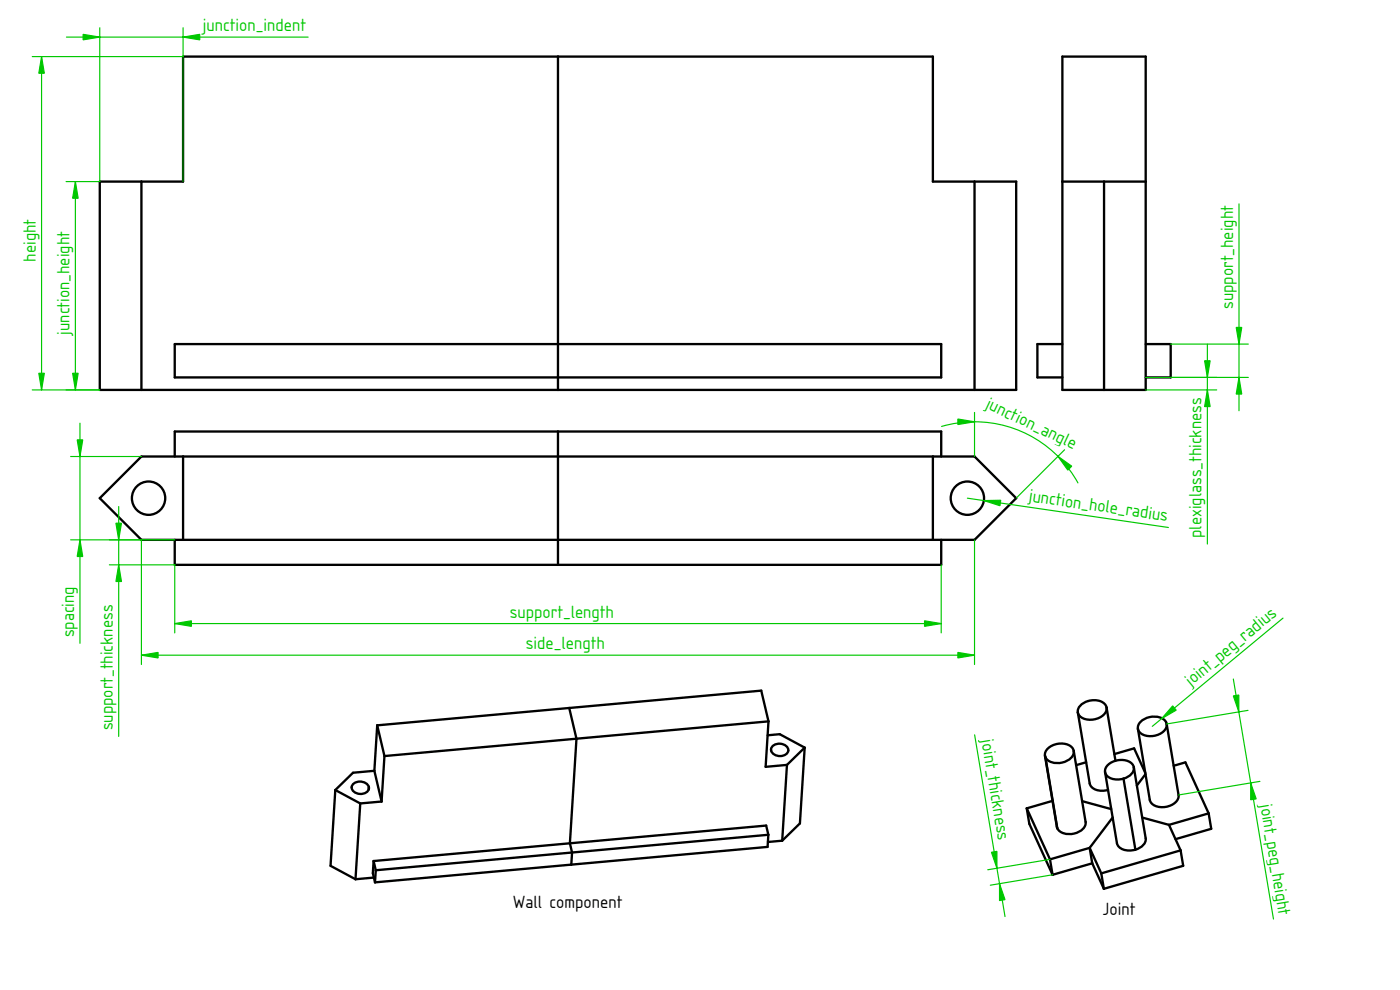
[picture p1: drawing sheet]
<svg xmlns="http://www.w3.org/2000/svg" width="420mm" height="297mm" viewBox="0 0 420 297" stroke-linecap="round" stroke-linejoin="round" font-family="sans-serif">
<path d="M54.9 17h225.1v37.5h25v62.5h-275.1v-62.5h25zM167.5 17v100M42.4 54.5v62.5M292.5 54.5v62.5M52.4 103.2h230.1v10h-230.1z" fill="none" stroke="#000" stroke-width=".7"/>
<path d="M9.7 17h45.2M12.5 17v100M19.9 11.1h72.6M29.9 8.3v46.2h-10.1M54.9 8.3v46.2M22.6 54.5v62.5M9.7 117h20.2" fill="none" stroke="#00c800" stroke-width=".35"/>
<g fill="#00c800" stroke="#00c800" stroke-width=".35">
<path d="M24.9 10.3l5 .8-5 .9z"/>
<path d="M54.9 11.1l5-.8v1.7z"/>
<path d="M11.6 112h1.7l-.8 5z"/>
<path d="M12.5 17l.8 5h-1.7z"/>
<path d="M22.6 54.5l.9 5h-1.7z"/>
<path d="M21.8 112h1.7l-.9 5z"/>
</g>
<g fill="#fff">
<path d="M318.8 17h25v86.2h7.5v10h-7.5v3.8h-25v-3.8h-7.5v-10h7.5z" fill-rule="evenodd"/>
<path d="M318.8 17h25v37.5h-25z" fill-rule="evenodd"/>
<path d="M331.3 54.5h12.5v62.5h-12.5z" fill-rule="evenodd"/>
<path d="M318.8 54.5h12.5v62.5h-12.5z" fill-rule="evenodd"/>
<path d="M311.3 103.2h7.5v10h-7.5z" fill-rule="evenodd"/>
<path d="M343.8 103.2h7.5v10h-7.5z" fill-rule="evenodd"/>
</g>
<path d="M318.8 17h25v100h-25zM318.8 54.5h25M331.3 54.5v62.5M318.8 103.2h-7.5v10h7.5M343.8 103.2h7.5v10h-7.5" fill="none" stroke="#000" stroke-width=".7"/>
<path d="M371.8 61.2v62M343.8 113.2h30.8M343.8 117h21.3M351.3 103.2h23.3M362.3 103.2v60" fill="none" stroke="#00c800" stroke-width=".35"/>
<g fill="#00c800" stroke="#00c800" stroke-width=".35">
<path d="M371 98.2h1.7l-.9 5z"/>
<path d="M371.8 113.2l.9 5h-1.7z"/>
<path d="M362.3 117l.9 5h-1.7z"/>
<path d="M361.5 108.2h1.7l-.9 5z"/>
</g>
<g fill="#fff">
<path d="M29.9 149.5l12.5-12.5h10v-7.5h230.1v7.5h10l12.5 12.5-12.5 12.5h-10v7.5h-230.1v-7.5h-10z" fill-rule="evenodd"/>
<path d="M167.5 137h112.5v25h-112.5z" fill-rule="evenodd"/>
<path d="M54.9 137h112.6v25h-112.6z" fill-rule="evenodd"/>
<path d="M167.5 129.5h115v7.5h-115z" fill-rule="evenodd"/>
<path d="M52.4 129.5h115.1v7.5h-115.1z" fill-rule="evenodd"/>
<path d="M167.5 162h115v7.5h-115z" fill-rule="evenodd"/>
<path d="M52.4 162h115.1v7.5h-115.1z" fill-rule="evenodd"/>
<path d="M280 137h12.5l12.5 12.5-12.5 12.5h-12.5z" fill-rule="evenodd"/>
<path d="M29.9 149.5l12.5-12.5h12.5v25h-12.5z" fill-rule="evenodd"/>
<circle cx="290.3" cy="149.5" r="5"/>
<circle cx="44.6" cy="149.5" r="5"/>
</g>
<g fill="none" stroke="#000" stroke-width=".7">
<path d="M52.4 137v-7.5h230.1v7.5M54.9 137v25M167.5 129.5v40M280 137v25M29.9 149.5l12.5-12.5h250.1l12.5 12.5-12.5 12.5h-250.1zM52.4 162v7.5h230.1v-7.5"/>
<circle cx="44.6" cy="149.5" r="5"/>
<circle cx="290.3" cy="149.5" r="5"/>
</g>
<g fill="none" stroke="#00c800" stroke-width=".35">
<path d="M21.2 137h21.2M24 127v66M282.6 127.9a35.4 35.4 0 0 1 40.9 17M292.5 123.8v13.2M319.5 134.9l-14.5 14.6M35.6 152v69M290.3 149.5l60.3 8.8M21.2 162h31.2M32.8 169.5h19.6v20.4M42.4 162v37.4M282.5 169.5v20.4M292.5 162v37.4"/>
<path d="M42.4 196.6h250.1M52.4 187.1h230.1"/>
</g>
<g fill="#00c800" stroke="#00c800" stroke-width=".35">
<path d="M287.5 195.7l5 .9-5 .8z"/>
<path d="M42.4 196.6l5-.9v1.7z"/>
<path d="M23.2 132h1.6l-.8 5z"/>
<path d="M24 162l.8 5h-1.6z"/>
<path d="M34.8 157h1.7l-.9 5z"/>
<path d="M35.6 169.5l.9 5h-1.7z"/>
<path d="M295.3 150.2l5-.1-.2 1.6z"/>
<path d="M287.5 125.7l5 .9-5 .8z"/>
<path d="M317.5 136.9l4.1 3-1.1 1.2z"/>
<path d="M277.5 186.3l5 .8-5 .8z"/>
<path d="M52.4 187.1l5-.8v1.6z"/>
</g>
<g fill="#fff">
<path d="M324.4 211.5a5.4 5.4 0 0 1 7.4 0 2.72 2.72 0 0 1-1.9 3.9 5.1 5.1 0 0 1-6.3-1.1 3.2 3.2 0 0 1 3-4 4.2 4.2 0 0 1 5.5 2l2.3 14-2.3-14a3.9 3.9 0 0 1-3.8 3.6 3.9 3.9 0 0 1-4.8-2.2l3.5 21.3a4.2 4.2 0 0 0 5.5 2l-.9-5.3a3.6 3.6 0 0 1 3.2-3.4l-.4-2 6-1.8 3.3 7.4-2.2-13.2a3.7 3.7 0 0 1 3.5-3.5 4.3 4.3 0 0 1 5 1.7 2.85 2.85 0 0 1-2.1 3.4 5.1 5.1 0 0 1-6.2-1.1 3.1 3.1 0 0 1 2.5-3.8 4.4 4.4 0 0 1 5.9 1.7l2.1 12.7-2.1-12.6a3.9 3.9 0 0 1-3.8 3.6 3.9 3.9 0 0 1-4.8-2.1l3.6 21.3a3.9 3.9 0 0 0 4.8 2.1 3.9 3.9 0 0 0 3.8-3.6l-1.5-8.7 3.6-1.1 6.9 15.3 .8 4.7-10.7 3.1 1.5 3.3 .8 4.7-23.8 6.9-3.5-7.7-11.9 3.5-7-15.3-.8-4.7 7.8-2.2-2.3-13.6a3.9 3.9 0 0 1 3.8-3.5 3.9 3.9 0 0 1 4.8 2.1l.8 4.3 3-.9-2.5-15a2.54 2.54 0 0 1 .9-2.2z" fill-rule="evenodd"/>
<path d="M308.1 242.5l7.8-2.2 1.3 7.8a2.84 2.84 0 0 0 2.7 2.1 5 5 0 0 0 5.9-3l-1-6.8 8.7 2.4 .4 2.5-6.9 9.1-11.9 3.4z" fill-rule="evenodd"/>
<path d="M333.9 245.3l1.3 7.7a4.2 4.2 0 0 0 5.5 1.9 3.7 3.7 0 0 0 3.1-3.4l-1-6.2 8 2.2 3.5 7.6-23.8 6.9-3.5-7.6z" fill-rule="evenodd"/>
<path d="M313.8 227.2a5.1 5.1 0 0 0 7.1 .7 2.82 2.82 0 0 0 1.3-2.6l3.6 21.3a3.7 3.7 0 0 1-3.5 3.5 4.4 4.4 0 0 1-5-1.6z" fill-rule="evenodd"/>
<path d="M343.8 232.3l1.3 7.7a3.9 3.9 0 0 0 4.8 2.1 3.9 3.9 0 0 0 3.8-3.6l-1.5-8.7 3.6-1.1 6.9 15.3-11.9 3.5-8-2.2-1.6-9.6z" fill-rule="evenodd"/>
<path d="M330.5 262l23.8-6.9 .8 4.7-23.8 6.9z" fill-rule="evenodd"/>
<path d="M331.6 231.7a4.2 4.2 0 0 0 5.6 1.9l3.5 21.3a4.2 4.2 0 0 1-5.5-1.9z" fill-rule="evenodd"/>
<path d="M340.3 230.2l3.5 21.3a3.4 3.4 0 0 1-3.1 3.4l-3.5-21.3a3.7 3.7 0 0 0 3.1-3.4z" fill-rule="evenodd"/>
<path d="M323 229.6l3-.9 1 6.3a4.2 4.2 0 0 0 5.5 2l1 5.8-8.7-2.4z" fill-rule="evenodd"/>
<path d="M315.1 257.8l11.9-3.4 .8 4.6-11.9 3.5z" fill-rule="evenodd"/>
<path d="M350.8 247.5l11.9-3.5 .8 4.7-10.7 3.1z" fill-rule="evenodd"/>
<path d="M332.4 229.7a5.4 5.4 0 0 1 7.6-.3 2.75 2.75 0 0 1-2 3.9 4.8 4.8 0 0 1-6.2-1.2 2.22 2.22 0 0 1 .6-2.4z" fill-rule="evenodd"/>
<path d="M314.5 224.5a5.6 5.6 0 0 1 7.2-.2 2.58 2.58 0 0 1-1.4 3.9 5 5 0 0 1-6.5-1l-.2-.3a2.34 2.34 0 0 1 .9-2.4z" fill-rule="evenodd"/>
<path d="M334.4 226.3l6-1.8 3.4 7.8-2.6 3.4-.9-5.5a4.2 4.2 0 0 0-5.5-1.9z" fill-rule="evenodd"/>
<path d="M308.1 242.5l7 15.3 .8 4.7-7-15.3z" fill-rule="evenodd"/>
<path d="M327 254.4l3.5 7.6 .8 4.7-3.5-7.7z" fill-rule="evenodd"/>
<path d="M313.6 226.7l3.7 21.8z" fill-rule="evenodd"/>
</g>
<g fill="none" stroke="#000" stroke-width=".7">
<path d="M323.5 213.7l3.5 21.3a4.2 4.2 0 0 0 5.5 2M332.1 212.3a4.2 4.2 0 0 0-5.5-2 3.7 3.7 0 0 0-3.1 3.4M332.1 212.3a3.9 3.9 0 0 1-3.8 3.6 3.9 3.9 0 0 1-4.8-2.2M332.1 212.3l2.7 16M350.1 217.2l3.6 21.3a3.9 3.9 0 0 1-3.8 3.6 3.9 3.9 0 0 1-4.8-2.1l-3.6-21.3M350.1 217.2a2.84 2.84 0 0 0-2.7-2.1 5 5 0 0 0-5.9 3v.6M350.1 217.2a3.9 3.9 0 0 1-3.8 3.6 3.9 3.9 0 0 1-4.8-2.1M313.6 226.7l3.7 21.8M313.6 226.7l.2 .5M313.8 227.2l3.5 21.3M322.2 225.3l3.6 21.3a3.7 3.7 0 0 1-3.5 3.5 4.4 4.4 0 0 1-5-1.6M322.2 225.3a3.7 3.7 0 0 1-3.4 3.5 4.4 4.4 0 0 1-5-1.6"/>
<path d="M322.2 225.3a3.9 3.9 0 0 0-4.8-2.1 3.9 3.9 0 0 0-3.8 3.5M326 228.7l-3 .9M331.6 231.7l3.6 21.3a4.2 4.2 0 0 0 5.5 1.9M331.6 231.7a4.2 4.2 0 0 0 5.6 1.9M334.4 226.3l6-1.8 3.3 7.4M337.2 233.6l3.5 21.3M340.3 230.2l3.5 21.3a3.4 3.4 0 0 1-3.1 3.4M340.3 230.2a3.4 3.4 0 0 1-3.1 3.4M340.3 230.2a3.9 3.9 0 0 0-4.8-2.1 3.9 3.9 0 0 0-3.9 3.6M343.8 232.3l-2.6 3.4M352.2 229.8l3.6-1.1 6.9 15.3M308.1 242.5l.8 4.7 7 15.3"/>
<path d="M308.1 242.5l7 15.3M315.1 257.8l.8 4.7M315.9 240.3l-7.8 2.2M324.8 240.4l8.7 2.4M327 254.4l-11.9 3.4M327 254.4l3.5 7.6M327 254.4l.8 4.6M327.8 259l-11.9 3.5M327.8 259l3.5 7.7M333.9 245.3l-6.9 9.1M342.8 245.3l8 2.2M350.8 247.5l3.5 7.6"/>
<path d="M354.3 255.1l.8 4.7-23.8 6.9M354.3 255.1l-23.8 6.9M362.7 244l.8 4.7-10.7 3.1M362.7 244l-11.9 3.5M330.5 262l.8 4.7"/>
</g>
<path d="M385 185.5l-39.2 32.4M370.1 203.7l12.1 72.1M374.6 213.1l-24.5 4.1M292.5 220.5l9.1 54.5M378.1 234.4l-24.4 4.1M315.1 257.8l-18.7 3.2M315.9 262.5l-18.7 3.1" fill="none" stroke="#00c800" stroke-width=".35"/>
<g fill="#00c800" stroke="#00c800" stroke-width=".35">
<path d="M351.9 211.8l1.1 1.3-4.4 2.5z"/>
<path d="M375.4 234.9l1.6 4.8-1.6 .3z"/>
<path d="M370.1 208.8l1.7-.3v5.1z"/>
<path d="M300 265.1l1.6 4.8-1.6 .3z"/>
<path d="M297.5 255.7l1.7-.3v5.1z"/>
</g>
<g fill="#fff">
<path d="M113.2 217.6l115.3-10.4 2.1 9.2-.2 4.2 3.6-.3 7.5 4-1.4 22.8-5.4 5.1-4.2 .4-.1 1.5-117.9 10.6-.3-1.4-5.5 .5-7.5-4 1.4-22.8 5.3-5.1 6.4-.6z" fill-rule="evenodd"/>
<path d="M115.4 226.8l57.6-5.2-2 31.4-58.9 5.3-.2 3.7 .3 1.3-5.5 .5 1.4-22.7 6.4-.6z" fill-rule="evenodd"/>
<path d="M173 221.6l57.6-5.2-.8 13.7 6.4-.6-1.5 22.7-4.2 .4 .1-2.1-.7-2.8-58.9 5.3z" fill-rule="evenodd"/>
<path d="M113.2 217.6l57.6-5.2 2.2 9.2-57.6 5.2z" fill-rule="evenodd"/>
<path d="M170.8 212.4l57.7-5.2 2.1 9.2-57.6 5.2z" fill-rule="evenodd"/>
<path d="M112.8 261.1l58.9-5.3-.2 3.6-59 5.3z" fill-rule="evenodd"/>
<path d="M171.7 255.8l58.9-5.3-.2 3.6-58.9 5.3z" fill-rule="evenodd"/>
<path d="M100.6 237l7.5 4.1-1.4 22.7-7.5-4z" fill-rule="evenodd"/>
<path d="M171 253l58.9-5.3 .7 2.8-58.9 5.3z" fill-rule="evenodd"/>
<path d="M112.1 258.3l58.9-5.3 .7 2.8-58.9 5.3z" fill-rule="evenodd"/>
<path d="M236.2 229.5l5.3-5.2-1.4 22.8-5.4 5.1z" fill-rule="evenodd"/>
<path d="M100.6 237l5.3-5.1 6.4-.6 2.2 9.2-6.4 .6z" fill-rule="evenodd"/>
<path d="M230.4 220.6l3.6-.3 7.5 4-5.3 5.2-6.4 .6z" fill-rule="evenodd"/>
<path d="M113.2 217.6l2.2 9.2-.9 13.7-2.2-9.2z" fill-rule="evenodd"/>
<path d="M105.9 235.3a2.84 2.84 0 0 1 4.8 1.2 2.75 2.75 0 0 1-2.7 1.7 2.75 2.75 0 0 1-2.5-2z" fill-rule="evenodd"/>
<path d="M231.8 223.9a3.1 3.1 0 0 1 4.7 .8 2.2 2.2 0 0 1-3 2.1 1.84 1.84 0 0 1-1.8-.9 1.84 1.84 0 0 1 .1-2z" fill-rule="evenodd"/>
<path d="M105.9 235.3a3 3 0 0 1 4.8 .8 2.44 2.44 0 0 1-3.6 1.9 1.74 1.74 0 0 1-1.2-2.7z" fill-rule="evenodd"/>
<path d="M112.1 258.3l.7 2.8-.3 3.6-.6-2.7z" fill-rule="evenodd"/>
<path d="M110.7 236.1l-.1 .8z" fill-rule="evenodd"/>
</g>
<g fill="none" stroke="#000" stroke-width=".7">
<path d="M113.2 217.6l-.9 13.7M113.2 217.6l2.2 9.2M170.8 212.4l-57.6 5.2M170.8 212.4l57.7-5.2 2.1 9.2M170.8 212.4l2.2 9.2M230.6 216.4l-.8 13.7 6.4-.6M230.6 216.4l-57.6 5.2M100.6 237l-1.4 22.8 7.5 4M100.6 237l7.5 4.1M105.9 235.3a2.84 2.84 0 0 1 4.8 1.2 2.78 2.78 0 0 1-4.5 1.1 1.5 1.5 0 0 1-.3-2.3zM110.7 236.1l-.1 .8M112.3 231.3l-6.4 .6-5.3 5.1"/>
<path d="M112.3 231.3l2.2 9.2M115.4 226.8l-.9 13.7M173 221.6l-57.6 5.2M173 221.6l-2 31.4 .7 2.8-.2 3.6M230.4 220.6l3.6-.3 7.5 4M231.8 223.9a3.1 3.1 0 0 1 4.7 .8 2.2 2.2 0 0 1-3 2.1 1.84 1.84 0 0 1-1.8-.9 1.84 1.84 0 0 1 .1-2zM236.2 229.5l-1.5 22.7M241.5 224.3l-1.4 22.8-5.4 5.1M241.5 224.3l-5.3 5.2M108.1 241.1l-1.4 22.7M112.1 258.3l-.2 3.7 .6 2.7M112.1 258.3l.7 2.8"/>
<path d="M114.5 240.5l-6.4 .6M230.6 250.5l-.7-2.8-117.8 10.6M230.6 250.5l-.2 3.6-117.9 10.6M230.6 250.5l-117.8 10.6M234.7 252.2l-4.2 .4M112.2 263.3l-5.5 .5M112.8 261.1l-.3 3.6"/>
</g>
<g font-size="5" fill="#00c800">
<text x="60.8" y="9.4">junction_indent</text>
<text x="10.8" y="78.5" transform="rotate(-90 10.8 78.5)">height</text>
<text x="370.1" y="92.7" transform="rotate(-90 370.1 92.7)">support_height</text>
<text x="20.9" y="100.4" transform="rotate(-90 20.9 100.4)">junction_height</text>
<text x="295.6" y="122.4" transform="rotate(25 295.6 122.4)">junction_angle</text>
<text x="308.6" y="150.4" transform="rotate(8 308.6 150.4)">junction_hole_radius</text>
<text x="360.6" y="161.4" transform="rotate(-90 360.6 161.4)">plexiglass_thickness</text>
<text x="153" y="185.4">support_length</text>
<text x="22.3" y="191.2" transform="rotate(-90 22.3 191.2)">spacing</text>
<text x="157.8" y="194.9">side_length</text>
<text x="357.4" y="206.1" transform="rotate(-40 357.4 206.1)">joint_peg_radius</text>
<text x="33.9" y="219.1" transform="rotate(-90 33.9 219.1)">support_thickness</text>
<text x="294.5" y="222.2" transform="rotate(81 294.5 222.2)">joint_thickness</text>
<text x="378.2" y="241.5" transform="rotate(81 378.2 241.5)">joint_peg_height</text>
</g>
<g font-size="5">
<text x="153.9" y="272.4">Wall component</text>
<text x="330.8" y="274.4">Joint</text>
</g>
</svg>
